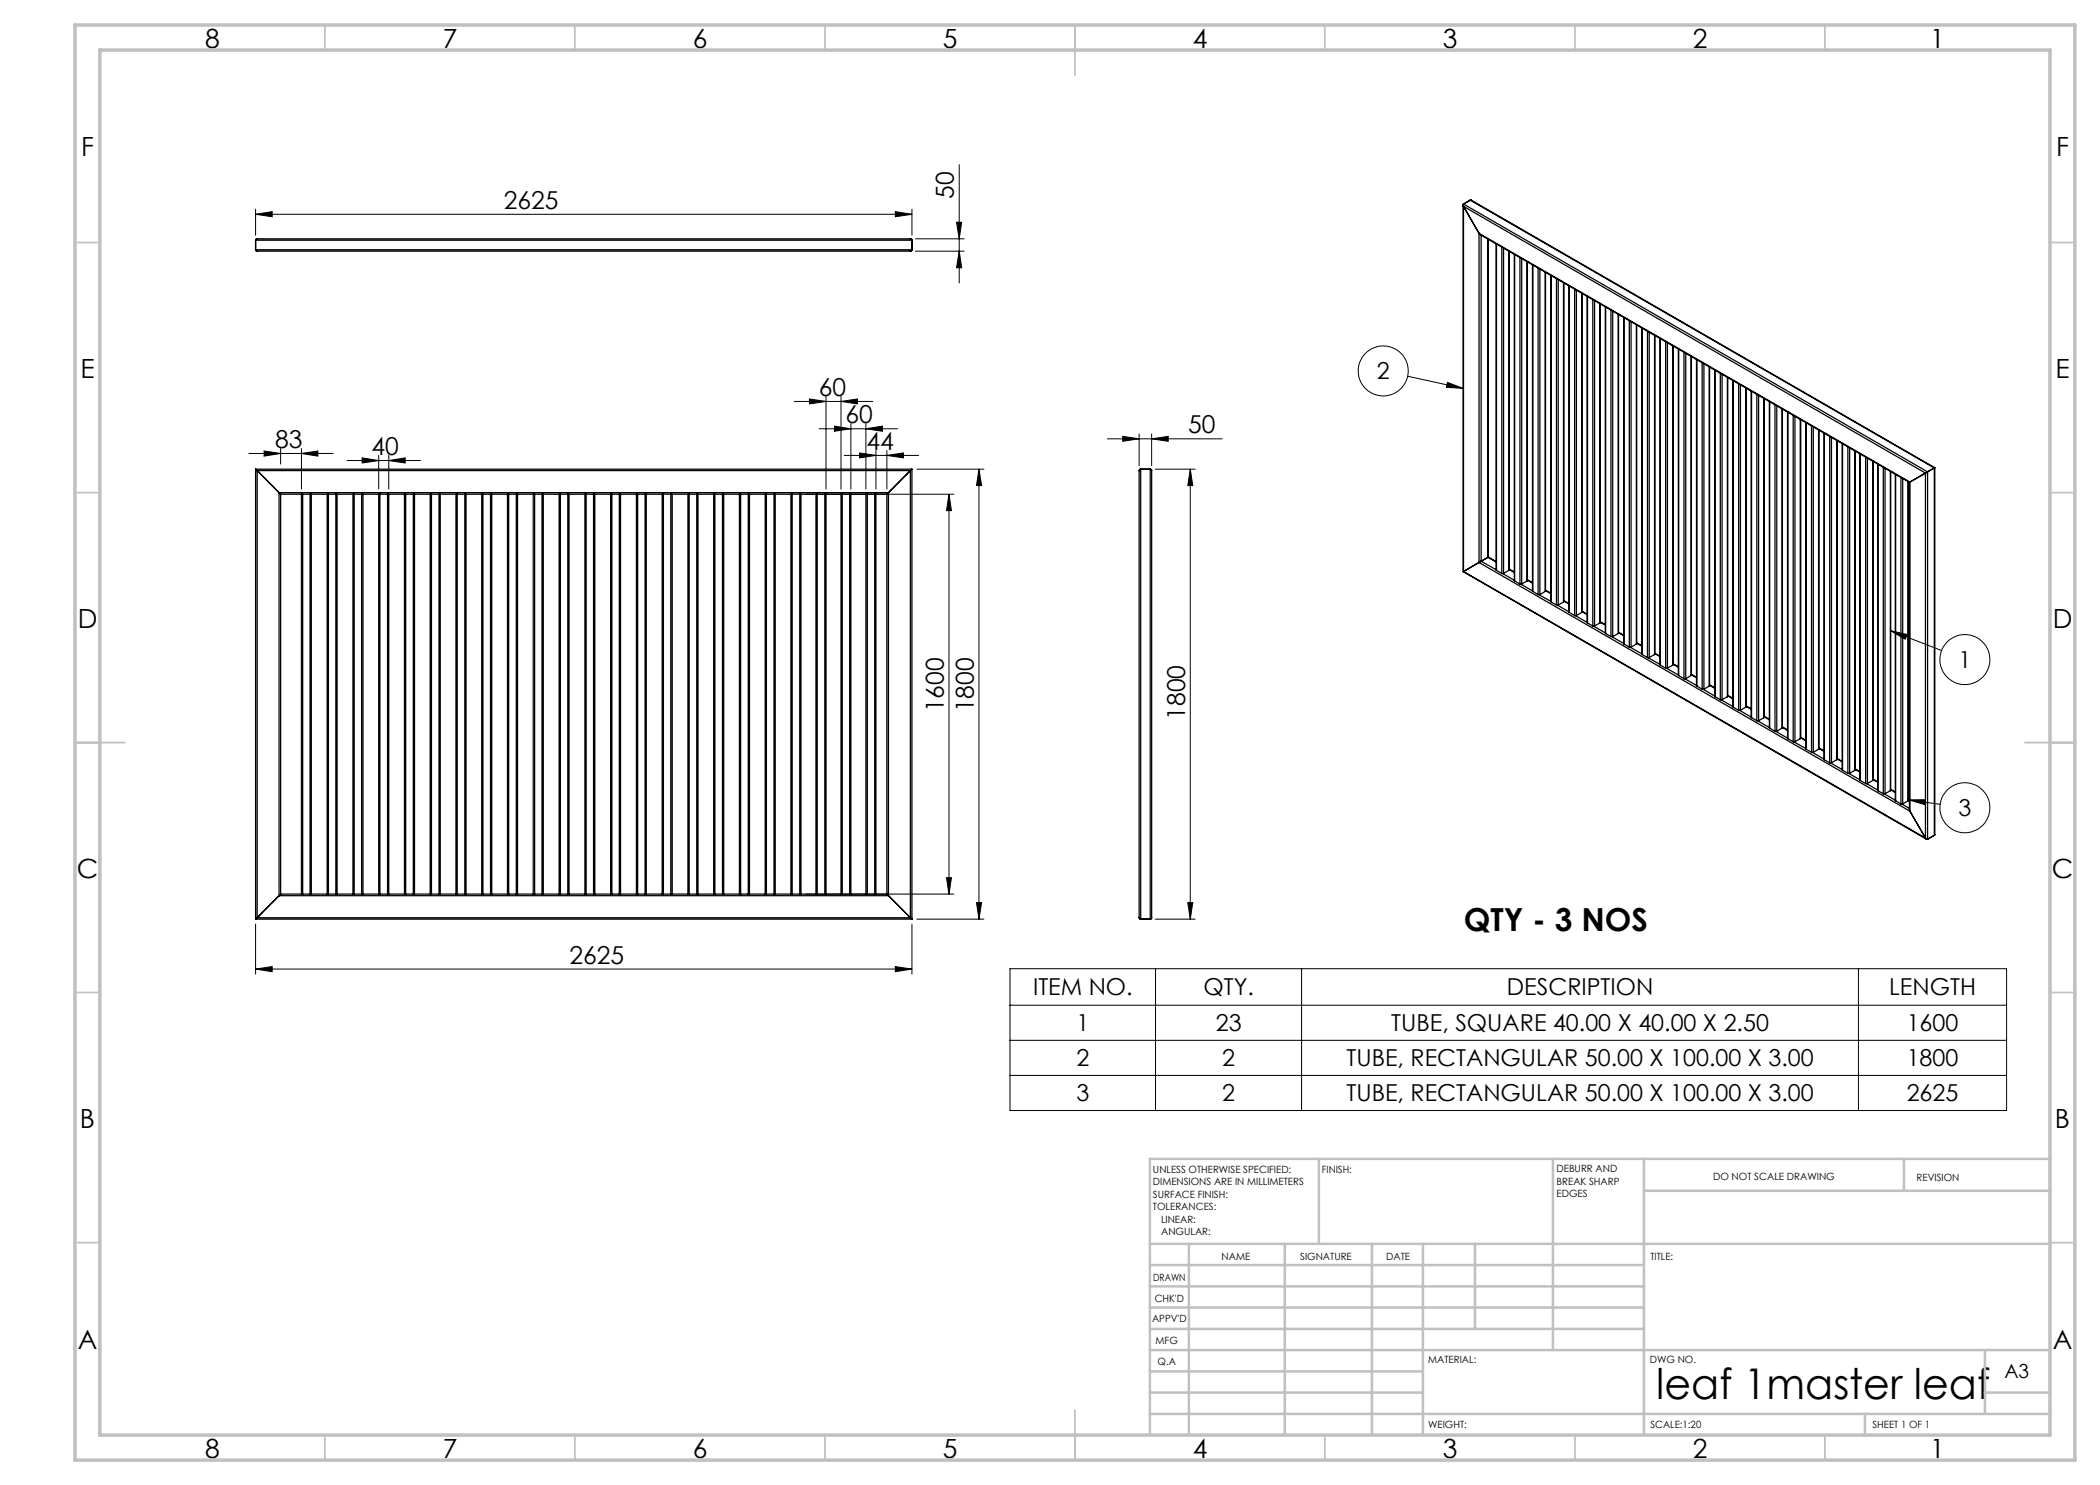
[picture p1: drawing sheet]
<svg xmlns="http://www.w3.org/2000/svg" width="420mm" height="297mm" viewBox="0 0 420 297" stroke-linecap="round" stroke-linejoin="round" font-family="sans-serif">
<g fill="none" stroke="#000" stroke-width=".2">
<path d="M191.8 32.9v23.7M51.1 42.9l3.3-.6v1.1zM51.1 41.8v5.3M51.1 42.9h131.3M179.1 42.3l3.3 .6-3.3 .5zM182.4 41.8v5.3M183.1 47.8h9.7M183.1 50.2h9.7M191.3 44.4h1l-.5 3.4zM191.8 50.2l.5 3.3h-1zM161.9 79.8l3.3 .5-3.3 .5zM165.2 79.3v18.5"/>
<path d="M168.2 79.3v18.5M281.5 75.2l11.1 2.5M289.5 76.5l3.1 1.2-3.3-.2zM49.8 90.7h16.8M52.8 90.2l3.3 .5-3.3 .5zM56.1 89.7v3.1M60.3 90.7l3.3-.5v1zM60.3 89.7v8.1M69.4 92.1h14.7M72.4 91.6l3.3 .5-3.3 .5zM75.7 91.1v6.7M77.8 92.1l3.2-.5v1z"/>
<path d="M77.8 91.1v6.7M158.9 80.3h15.7M161.2 98.8h29.6M163.8 85.8h15.7M166.9 85.2l3.3 .6-3.3 .5zM168.2 80.3l3.3-.5v1zM168.8 91.1h14.9M170.2 84.7v13.1M171.9 90.6l3.3 .5-3.3 .5zM173.2 85.8l3.3-.6v1.1zM173.2 84.7v13.1M175.2 90.1v7.7"/>
<path d="M177.4 91.1l3.3-.5v1zM177.4 90.1v7.7M183.4 93.8h13.4M189.8 98.8v80M189.8 98.8l.5 3.3h-1zM195.8 93.8v90M195.8 93.8l.5 3.3h-1zM221.5 87.8h22.9M224.5 87.3l3.3 .5-3.3 .5zM227.8 86.8v6.3M230.3 87.8l3.3-.5v1zM230.3 86.8v6.3"/>
<path d="M231 93.8h8M238.1 93.8v90M238.1 93.8l.4 3.3h-.9zM378.1 126.1l10.2 4M378.1 126.1l3.3 .8-.4 .9zM381.8 160l6.2 .9M381.8 160l3.3-.1-.1 1zM161.2 178.8h29.6M189.3 175.5h1l-.5 3.3zM51.1 193.8l3.3-.5v1zM51.1 184.8v10M51.1 193.8h131.3"/>
<path d="M179.1 193.3l3.3 .5-3.3 .5zM182.4 184.8v10M183.4 183.8h13.4M195.3 180.5h1l-.5 3.3zM202 193.7h199.3v28.4h-199.3zM231 183.8h8M231.1 193.7v28.4M237.6 180.5h.9l-.4 3.3zM260.3 193.7v28.4M371.7 193.7v28.4M202 201h199.3M202 208.1h199.3"/>
<path d="M202 215.1h199.3"/>
<circle cx="276.6" cy="74.2" r="5"/>
<circle cx="393" cy="131.9" r="5"/>
<circle cx="393" cy="161.6" r="5"/>
</g>
<g fill="none" stroke="#c0c0c0" stroke-width=".35">
<path d="M65 5v5M115 5v5M165 5v5M215 5v10M265 5v5M315 5v5M365 5v5M15 48.5h5M410 48.5h5M15 98.5h5M410 98.5h5M15 148.5h10"/>
<path d="M405 148.5h10M15 198.5h5M410 198.5h5M15 248.5h5M410 248.5h5M65 287v5M115 287v5M165 287v5M215 282v10M265 287v5M315 287v5M365 287v5"/>
</g>
<g fill="none" stroke="#c0c0c0" stroke-width=".5">
<path d="M263.8 231.8v17M310.6 231.8v38.2M328.8 231.8v55.2M328.8 238.2h81.2M380.8 231.8v6.4M410 231.8h-180v55.2M230 248.8h180M230 257.3h98.8M230 253h98.8M237.8 248.8v38.2M257 248.8v38.2M274.4 248.8v38.2"/>
<path d="M284.6 248.8v38.2M295 248.8v17M230 265.8h98.8M230 261.5h98.8M230 278.5h54.6M230 274.3h54.6M230 270h180M397 278.5h13M397 270v12.8M230 282.8h180M373 282.8v4.2"/>
</g>
<path d="M15 5h400v287h-400zM20 10h390v277h-390z" fill="none" stroke="#c0c0c0" stroke-width=".7"/>
<g fill="#000">
<path d="M52.8 90.2l3.3 .5-3.3 .5zM60.3 90.7l3.3-.5v1z"/>
<path d="M72.4 91.6l3.3 .5-3.3 .5zM77.8 92.1l3.2-.5v1zM161.9 79.8l3.3 .5-3.3 .5zM168.2 80.3l3.3-.5v1zM166.9 85.2l3.3 .6-3.3 .5zM173.2 85.8l3.3-.6v1.1zM171.9 90.6l3.3 .5-3.3 .5zM177.4 91.1l3.3-.5v1z"/>
<path d="M195.8 93.8l.5 3.3h-1zM195.3 180.5h1l-.5 3.3zM191.3 44.4h1l-.5 3.4zM191.8 50.2l.5 3.3h-1zM238.1 93.8l.4 3.3h-.9zM237.6 180.5h.9l-.4 3.3z"/>
<path d="M224.5 87.3l3.3 .5-3.3 .5zM230.3 87.8l3.3-.5v1z"/>
<path d="M378.1 126.1l3.3 .8-.4 .9zM381.8 160l3.3-.1-.1 1zM289.5 76.5l3.1 1.2-3.3-.2z"/>
<path d="M189.3 175.5h1l-.5 3.3zM189.8 98.8l.5 3.3h-1z"/>
<path d="M51.1 193.8l3.3-.5v1zM179.1 193.3l3.3 .5-3.3 .5zM51.1 42.9l3.3-.6v1.1zM179.1 42.3l3.3 .6-3.3 .5z"/>
</g>
<g fill="none" stroke="#000" stroke-width=".25">
<path d="M51.1 49.9l.3 .3M51.1 48v1.9M51.1 48h131.3M51.1 49.9h131.3M51.4 47.8l-.3 .2M51.4 47.8h130.7M51.4 50.2h130.7M182.1 47.8l.3 .2M182.4 49.9l-.3 .3M182.4 48v1.9M292.6 41v73.3M292.7 40.8v.5"/>
<path d="M292.7 41.3l3.1 5.4M292.7 41.3v73M292.7 40.8l92.8 53.6M292.7 41.3l92.4 53.3M294 40h.3M294 40l-1.3 .8M294 40l92.9 53.6M294.3 40l92.7 53.6M295.8 46.7l.2 .2M295.8 46.7v65.8M295.8 46.7l86.2 49.7M296 46.9l85.9 49.6"/>
<path d="M296.2 47v65.3M297.6 47.8v63.7M297.7 47.8v63.6M299.2 48.8l.1 65.3M299.3 48.8v65.3M300.4 49.4v65.3M300.7 49.6v65.1M301.8 50.2v63.9M301.8 50.3v63.8M302.9 50.8v65.4M302.9 50.9v65.3M304 51.5v65.3"/>
<path d="M304.3 51.7v65.1M305.4 52.3v63.9M305.5 52.3l-.1 63.9M306.5 52.9v65.3M306.6 53v65.3M307.6 53.6v65.3M308 53.8v65.1M309 54.4v63.9M309.1 54.5l-.1 63.8M310.1 55.1v65.2l.1 .1M310.2 55.1v65.3M311.3 55.7v65.3"/>
<path d="M311.6 55.9v65.1M312.7 56.5v63.9M312.8 56.5l-.1 63.9M313.8 57.1v65.3M313.9 57.2v65.3M314.9 57.8v65.3M315.3 58v65.1M316.3 58.6v63.9M316.4 58.7l-.1 63.8M317.4 59.3v65.2M317.5 59.3v65.3M318.6 59.9v65.3"/>
<path d="M318.9 60.1v65.1M320 60.7v63.9M320 60.8v63.8M321.1 61.3v65.4M321.1 61.4v65.3M322.2 62v65.3M322.5 62.2v65.1M323.6 62.8v63.9M323.7 62.9l-.1 63.8M324.7 63.5v65.2M324.8 63.5v65.3M325.9 64.1v65.3"/>
<path d="M326.2 64.3v65.1M327.3 64.9v63.9M327.3 65v63.8M328.4 65.6v65.3M329.5 66.2v65.3M329.8 66.4v65.1M330.9 67v63.9M331 67.1l-.1 63.8M332 67.7v65.2M332.1 67.7v65.3M333.1 68.3v65.3M333.5 68.5v65.1"/>
<path d="M334.5 69.1v63.9M334.6 69.2v63.7l-.1 .1M335.7 69.8v65.2M335.7 69.8v65.3M336.8 70.4v65.3M337.1 70.6v65.1M338.2 71.3v63.8M338.3 71.3l-.1 63.8M339.3 71.9v65.2M339.4 71.9v65.3M340.4 72.5v65.3M340.8 72.7v65.1"/>
<path d="M341.8 73.3v63.9M341.9 73.4l-.1 63.8M342.9 74l.1 65.3M343 74v65.3M344.1 74.6v65.3M344.4 74.9v65M345.5 75.5v63.8M346.6 76.1v65.2M346.6 76.1v65.3M347.7 76.7v65.4M348.1 76.9v65.2M349.1 77.6v63.8"/>
<path d="M349.2 77.6v63.7M350.2 78.2l.1 65.3M350.3 78.2v65.3M351.4 78.8v65.3M351.7 79.1v65M352.8 79.7v63.8M51.1 93.8l.3 .3M51.1 93.8v90M51.1 93.8h131.3M51.4 94.1v89.4M51.4 94.1l4.4 4.4M51.4 94.1h130.7"/>
<path d="M55.8 98.5l.3 .3M55.8 98.5v80.6M55.8 98.5h121.9M56.1 98.8h4.4M56.1 98.8v80M60.3 98.8v80M60.5 98.8h1.5M60.5 98.8v80M62 98.8h.2M62 98.8v80M62.2 98.8h3.5M62.3 98.8v80"/>
<path d="M65.4 98.8v80M65.7 98.8h1.5M65.7 98.8v80M67.2 98.8h.2M67.2 98.8v80M67.4 98.8h3.4M67.4 98.8v80M70.6 98.8v80M70.8 98.8h1.5M70.8 98.8v80M72.3 98.8h3.7M72.3 98.8v80"/>
<path d="M72.6 98.8v80M75.7 98.8v80M76 98.8h1.5M76 98.8v80M77.5 98.8h3.6M77.5 98.8v80M77.8 98.8v80M80.9 98.8v80M81.1 98.8h1.6M81.1 98.8v80M82.7 98.8h3.6M82.7 98.8v80"/>
<path d="M82.9 98.8v80M86 98.8v80M86.3 98.8h1.5M86.3 98.8v80M87.8 98.8h3.6M87.8 98.8v80M88.1 98.8v80M91.2 98.8v80M91.4 98.8h1.6M91.4 98.8v80M93 98.8h3.6M93 98.8v80"/>
<path d="M93.2 98.8v80M96.3 98.8v80M96.6 98.8h1.5M96.6 98.8v80M98.1 98.8h3.6M98.1 98.8v80M98.4 98.8v80M101.5 98.8v80M101.7 98.8h1.6M101.7 98.8v80M103.3 98.8h3.6M103.3 98.8v80"/>
<path d="M103.5 98.8v80M106.6 98.8v80M106.9 98.8h1.5M106.9 98.8v80M108.4 98.8h3.5M108.4 98.8v80M108.7 98.8v80M111.8 98.8v80M111.9 98.8h.2M112.1 98.8h1.5M112.1 98.8v80M113.6 98.8h3.4"/>
<path d="M113.6 98.8v80M113.8 98.8v80M117 98.8v80M117 98.8h.2M117.2 98.8h1.5M117.2 98.8v80M118.7 98.8h3.5M118.7 98.8v80M119 98.8v80M122.1 98.8v80M122.2 98.8h.2M122.4 98.8h1.5"/>
<path d="M122.4 98.8v80M123.9 98.8h3.4M123.9 98.8v80M124.1 98.8v80M127.3 98.8v80M127.3 98.8h.2M127.5 98.8h1.5M127.5 98.8v80M129 98.8h3.5M129 98.8v80M129.3 98.8v80M132.4 98.8v80"/>
<path d="M132.5 98.8h.2M132.7 98.8h1.5M132.7 98.8v80M134.2 98.8h3.4M134.2 98.8v80M134.4 98.8v80M137.6 98.8v80M137.6 98.8h.2M137.8 98.8h1.5M137.8 98.8v80M139.3 98.8h3.5M139.3 98.8v80"/>
<path d="M139.6 98.8v80M142.7 98.8v80M142.8 98.8h.2M143 98.8h1.5M143 98.8v80M144.5 98.8h3.4M144.5 98.8v80M144.7 98.8v80M147.9 98.8v80M147.9 98.8h.2M148.1 98.8h1.5M148.1 98.8v80"/>
<path d="M149.6 98.8h3.7M149.6 98.8v80M149.9 98.8v80M153 98.8v80M153.3 98.8h1.5M153.3 98.8v80M154.8 98.8h3.6M154.8 98.8v80M155 98.8v80M158.2 98.8v80M158.4 98.8h1.5M158.4 98.8v80"/>
<path d="M159.9 98.8h3.5M159.9 98.8v80M160.2 98.8v80M163.2 98.8v80M163.4 98.8v80M163.4 98.8h1.6M165 98.8h3.5M165 98.8v80M165.2 98.8v80M168.2 98.8v80M168.5 98.8h1.4M168.5 98.8v80"/>
<path d="M169.9 98.8h3.6M169.9 98.8v80M170.2 98.8v80M173.2 98.8v80M173.5 98.8h1.4M173.5 98.8v80M174.9 98.8h2.5M174.9 98.8v80M175.2 98.8v80M177.4 98.8v80M177.7 98.5l-.3 .3M177.7 98.5v80.6"/>
<path d="M182.1 94.1l-4.4 4.4M182.1 94.1v89.4M182.4 93.8l-.3 .3M182.4 93.8v90M227.8 94.1v89.4M228.1 93.8l-.3 .3M228.1 93.8h1.9M228.1 93.8v90M230 93.8l.3 .3M230 93.8v90M230.3 94.1v89.6l-.3 .1M353.9 80.3v65.3"/>
<path d="M355 81v65.3M355.4 81.1v65.2M356.4 81.8v63.8M356.5 81.8l-.1 63.8M357.5 82.4v65.2M357.6 82.4v65.3M358.6 83v65.3M359 83.3v65M360 83.9v63.8M360.2 83.9v63.7l-.2 .1M361.2 84.5v65.4M361.2 84.6v65.3"/>
<path d="M362.3 85.2v65.3M362.7 85.4v65.1M363.7 86v63.9M363.8 86l-.1 63.9M364.8 86.6v65.2M364.9 86.6v65.3M365.9 87.3v65.3M366.3 87.5v65.1M367.3 88.1v63.8M367.4 88.1l-.1 63.8M368.4 88.7l.1 65.4M368.5 88.8v65.3"/>
<path d="M369.6 89.4v65.3M369.9 89.6v65.1M371 90.2v63.9M371.1 90.2l-.1 63.9M372 90.7v65.4M372 90.8v65.3M373.1 91.4v65.3M373.5 91.6v65.1M374.5 92.2v63.9M374.6 92.2l-.1 63.9M375.5 92.8l.1 65.3M375.6 92.8v65.3"/>
<path d="M376.7 93.4v65.3M377 93.7v65M378.1 94.3v63.8M379.1 94.8v65.4M379.1 94.9v65.3M380.2 95.5v65.3M380.5 95.7v65.1M381.6 96.3v63.9M381.7 96.3l-.1 63.9M381.9 96.5v65.5l.1 .2M382 96.4l-.1 .1M382 96.4v65.8"/>
<path d="M385.1 94.6l-3.1 1.8M385.1 94.6v73M385.5 94.4l-.4 .2M385.5 94.4v73.4M386.9 93.6l-1.4 .8M386.9 93.6v73.5M387 93.6h-.1M387 93.6v73.3l-.1 .2M292.6 114.3l92.7 53.5M292.7 114.3h-.1M292.7 114.3l92.4 53.3M295.8 112.5l-3.1 1.8"/>
<path d="M295.8 112.5l86.2 49.7M296.2 112.3l-.4 .2M296.2 112.3l3 1.6M297.6 111.5l-1.4 .8M297.6 111.5l1.6 .9M297.7 111.4l-.1 .1M297.7 111.4l1.5 .9M299.3 114.1l1.1 .6M300.4 114.7h.3M300.6 114.7l2.3 1.4M301.8 114.1l-1.1 .6M301.8 113.8l1.1 .6"/>
<path d="M301.8 113.9l1.1 .6M302.9 116.2l1.1 .6M304 116.8h.3M304.2 116.8l2.3 1.4M305.4 116.2l-1.1 .6M305.5 115.9l1 .6M305.5 116l1 .6M306.5 118.2l.1 .1M306.6 118.3l1 .6M307.6 118.9h.4M307.8 119l2.3 1.3M309 118.3l-1 .6"/>
<path d="M309.1 118l1 .6M309.1 118.1l1 .6M310.2 120.4l1.1 .6M311.3 121h.3M311.5 121l2.3 1.4M312.7 120.4l-1.1 .6M312.8 120.1l1 .6M312.8 120.2l1 .6M313.8 122.4l.1 .1M313.9 122.5l1 .6M314.9 123.1h.4M315.1 123.2l2.3 1.3"/>
<path d="M316.3 122.5l-1 .6M316.4 122.2l1 .6M316.4 122.3l1 .6M317.4 124.5l.1 .1M317.5 124.6l1.1 .6M318.6 125.2h.3M318.8 125.3l2.3 1.3M320 124.6l-1.1 .6M320 124.4l1.1 .5M320 124.5l1.1 .5M321.1 126.7l1.1 .6M322.2 127.3h.3"/>
<path d="M322.4 127.3l2.3 1.4M323.6 126.7l-1.1 .6M323.7 126.4l1 .6M323.7 126.5l1 .6M324.7 128.7l.1 .1M324.8 128.8l1.1 .6M325.9 129.4h.3M326.1 129.5l2.3 1.3M327.3 128.8l-1.1 .6M327.3 128.5l1.1 .6M327.3 128.7l1.1 .6M328.4 130.9l1.1 .6"/>
<path d="M329.5 131.5h.3M329.7 131.6l2.3 1.3M330.9 130.9l-1.1 .6M331 130.7l1 .5M331 130.7l1 .6M332 132.9l.1 .1M332.1 133l1 .6M333.1 133.6h.4M333.3 133.7l2.4 1.3M334.5 133l-1 .6M334.6 132.7l1.1 .6M334.6 132.9l1.1 .6"/>
<path d="M335.7 135v.1M335.7 135.1l1.1 .6M336.8 135.7h.3M337 135.8l2.3 1.3M338.2 135.1l-1.1 .6M338.3 134.9l1 .6M338.3 135l1 .5M339.3 137.1l.1 .1M339.4 137.2l1 .6M340.4 137.8h.4M340.6 137.9l2.3 1.3M341.8 137.2l-1 .6"/>
<path d="M341.9 136.9l1 .6M341.9 137.1l1 .6M343 139.3l1.1 .6M344.1 139.9h.3M344.3 140l2.3 1.3M345.5 139.3l-1.1 .6M345.5 139.1l1.1 .6M345.5 139.2l1.1 .6M346.6 141.3v.1M346.6 141.4l1.1 .7M347.7 142.1h.4M347.9 142.1l2.3 1.3"/>
<path d="M349.1 141.4l-1 .7M349.2 141.3l-.1 .1M349.2 141.2l1 .5M349.2 141.3l1 .5M350.3 143.5l1.1 .6M351.4 144.1h.3M351.6 144.2l2.3 1.3M352.8 143.5l-1.1 .6M352.8 143.3l1.1 .6M352.8 143.4l1.1 .6M353.9 145.6l1.1 .7M355 146.3h.4"/>
<path d="M355.2 146.3l2.3 1.3M356.4 145.6l-1 .7M356.5 145.4l1 .6M356.5 145.5l1 .6M357.5 147.6l.1 .1M357.6 147.7l1 .6M358.6 148.3h.4M358.8 148.4l2.4 1.3M360 147.7l-1 .6M360.2 147.5l1 .6M360.2 147.6l1 .6M361.2 149.9l1.1 .6"/>
<path d="M362.3 150.5h.4M362.5 150.5l2.3 1.3M363.7 149.9l-1 .6M363.8 149.6l1 .6M363.8 149.7l1 .6M364.8 151.8l.1 .1M364.9 151.9l1 .7M365.9 152.6h.4M366.1 152.6l2.3 1.3M367.3 151.9l-1 .7M367.4 151.7l1 .6M367.4 151.8l1 .6"/>
<path d="M368.5 154.1l1.1 .6M369.6 154.7h.3M369.8 154.7l2.2 1.3M371 154.1l-1.1 .6M371.1 153.8l.9 .5M371.1 153.9l.9 .5M372 156.1l1.1 .6M373.1 156.7h.4M373.3 156.7l2.2 1.3M374.5 156.1l-1 .6M374.6 155.8l.9 .5M374.6 155.9l.9 .6"/>
<path d="M375.6 158.1l1.1 .6M376.7 158.7h.3M376.9 158.8l2.2 1.3M378.1 158.1l-1.1 .6M378.1 157.9l1 .5M378.1 158l1 .5M381.7 159.9l.2 .2M55.8 179.1l-4.4 4.4M55.8 179.1h121.9M56.1 178.8h4.4M56.1 178.8l-.3 .3M60.5 178.8h1.5"/>
<path d="M62 178.8h.2M62.2 178.8h3.5M65.7 178.8h1.5M67.2 178.8h.2M67.4 178.8h3.4M70.8 178.8h1.5M72.3 178.8h3.7M76 178.8h1.5M77.5 178.8h3.6M81.1 178.8h1.6M82.7 178.8h3.6M86.3 178.8h1.5"/>
<path d="M87.8 178.8h3.6M91.4 178.8h1.6M93 178.8h3.6M96.6 178.8h1.5M98.1 178.8h3.6M101.7 178.8h1.6M103.3 178.8h3.6M106.9 178.8h1.5M108.4 178.8h3.5M111.9 178.8h.2M112.1 178.8h1.5M113.6 178.8h3.4"/>
<path d="M117 178.8h.2M117.2 178.8h1.5M118.7 178.8h3.5M122.2 178.8h.2M122.4 178.8h1.5M123.9 178.8h3.4M127.3 178.8h.2M127.5 178.8h1.5M129 178.8h3.5M132.5 178.8h.2M132.7 178.8h1.5M134.2 178.8h3.4"/>
<path d="M137.6 178.8h.2M137.8 178.8h1.5M139.3 178.8h3.5M142.8 178.8h.2M143 178.8h1.5M144.5 178.8h3.4M147.9 178.8h.2M148.1 178.8h1.5M149.6 178.8h3.7M153.3 178.8h1.5M154.8 178.8h3.6M158.4 178.8h1.5"/>
<path d="M159.9 178.8h3.5M163.4 178.8h1.6M165 178.8h3.5M168.5 178.8h1.4M169.9 178.8h3.6M173.5 178.8h1.4M174.9 178.8h2.5M177.4 178.8l.3 .3M177.7 179.1l4.4 4.4M379.1 160.2l1.1 .6M380.2 160.8h.3M380.4 160.8l1.5 .9"/>
<path d="M381.6 160.2l-1.1 .6M381.7 160l.2 .1M382 162.2l3.1 5.4M385.1 167.6l.3 .3 .1-.1M385.1 167.6l.1 .2h.3M386.9 167.1l-1.4 .7M51.1 183.8h131.3M51.4 183.5l-.3 .3M51.4 183.5h130.7M182.1 183.5l.3 .3M227.8 183.5l.3 .3M228.1 183.8h1.9"/>
</g>
<text font-size="8.5" x="331.3" y="279.7">leaf 1master leaf</text>
<text font-size="6.3" x="292.8" y="186.3">QTY - 3 NOS</text>
<g font-size="5.3">
<text x="41" y="9.5">8</text>
<text x="88.5" y="9.5">7</text>
<text x="138.5" y="9.5">6</text>
<text x="188.5" y="9.5">5</text>
<text x="238.5" y="9.5">4</text>
<text x="288.5" y="9.5">3</text>
<text x="338.5" y="9.5">2</text>
<text x="386" y="9.5">1</text>
<text x="16.2" y="31.3">F</text>
<text x="411.2" y="31.3">F</text>
<text x="16.1" y="75.5">E</text>
<text x="411.1" y="75.5">E</text>
<text x="15.5" y="125.5">D</text>
<text x="410.5" y="125.5">D</text>
<text x="15.4" y="175.5">C</text>
<text x="410.4" y="175.5">C</text>
<text x="16" y="225.5">B</text>
<text x="411" y="225.5">B</text>
<text x="15.5" y="269.8">A</text>
<text x="410.5" y="269.8">A</text>
<text x="41" y="291.5">8</text>
<text x="88.5" y="291.5">7</text>
<text x="138.5" y="291.5">6</text>
<text x="188.5" y="291.5">5</text>
<text x="238.5" y="291.5">4</text>
<text x="288.5" y="291.5">3</text>
<text x="338.5" y="291.5">2</text>
<text x="386" y="291.5">1</text>
</g>
<g font-size="4.9">
<text x="100.7" y="41.8">2625</text>
<text x="190.8" y="39.8" transform="rotate(-90 190.8 39.8)">50</text>
<text x="163.8" y="79.2">60</text>
<text x="55.1" y="89.6">83</text>
<text x="169.1" y="84.7">60</text>
<text x="173.3" y="90">44</text>
<text x="237.6" y="86.7">50</text>
<text x="74.3" y="91">40</text>
<text x="188.7" y="142.5" transform="rotate(-90 188.7 142.5)">1600</text>
<text x="194.7" y="142.5" transform="rotate(-90 194.7 142.5)">1800</text>
<text x="237" y="143.9" transform="rotate(-90 237 143.9)">1800</text>
<text x="113.9" y="192.7">2625</text>
</g>
<g font-size="4.7">
<text x="275.4" y="75.9">2</text>
<text x="391.7" y="133.6">1</text>
<text x="391.7" y="163.2">3</text>
<text x="206.6" y="199.1">ITEM NO.</text>
<text x="240.7" y="199.1">QTY.</text>
<text x="301.4" y="199.1">DESCRIPTION</text>
<text x="377.8" y="199.1">LENGTH</text>
<text x="215.3" y="206.2">1</text>
<text x="243.2" y="206.2">23</text>
<text x="278.3" y="206.2">TUBE, SQUARE 40.00 X 40.00 X 2.50</text>
<text x="381.3" y="206.2">1600</text>
<text x="215.3" y="213.2">2</text>
<text x="244.4" y="213.2">2</text>
<text x="269.3" y="213.2">TUBE, RECTANGULAR 50.00 X 100.00 X 3.00</text>
<text x="381.3" y="213.2">1800</text>
<text x="215.3" y="220.2">3</text>
<text x="244.4" y="220.2">2</text>
<text x="269.3" y="220.2">TUBE, RECTANGULAR 50.00 X 100.00 X 3.00</text>
<text x="381.3" y="220.2">2625</text>
</g>
<text font-size="3.9" x="400.9" y="275.5">A3</text>
<g font-size="2">
<text x="230.6" y="234.6">UNLESS OTHERWISE SPECIFIED:</text>
<text x="230.6" y="237.1">DIMENSIONS ARE IN MILLIMETERS</text>
<text x="230.6" y="239.6">SURFACE FINISH:</text>
<text x="264.4" y="234.6">FINISH:</text>
<text x="311.3" y="234.5">DEBURR AND</text>
<text x="311.3" y="237">BREAK SHARP</text>
<text x="311.3" y="239.5">EDGES</text>
<text x="342.6" y="236">DO NOT SCALE DRAWING</text>
<text x="383.3" y="236.2">REVISION</text>
<text x="230.6" y="242.1">TOLERANCES:</text>
<text x="232.2" y="244.6">LINEAR:</text>
<text x="232.2" y="247.1">ANGULAR:</text>
<text x="244.3" y="252">NAME</text>
<text x="260" y="251.9">SIGNATURE</text>
<text x="277.2" y="251.9">DATE</text>
<text x="330.1" y="251.9">TITLE:</text>
<text x="230.6" y="256.1">DRAWN</text>
<text x="230.9" y="260.3">CHK'D</text>
<text x="230.4" y="264.4">APPV'D</text>
<text x="231.1" y="268.8">MFG</text>
<text x="231.5" y="273">Q.A</text>
<text x="285.6" y="272.5">MATERIAL:</text>
<text x="330" y="272.5">DWG NO.</text>
<text x="285.6" y="285.5">WEIGHT:</text>
<text x="330.1" y="285.6">SCALE:1:20</text>
<text x="374.5" y="285.6">SHEET 1 OF 1</text>
</g>
</svg>
